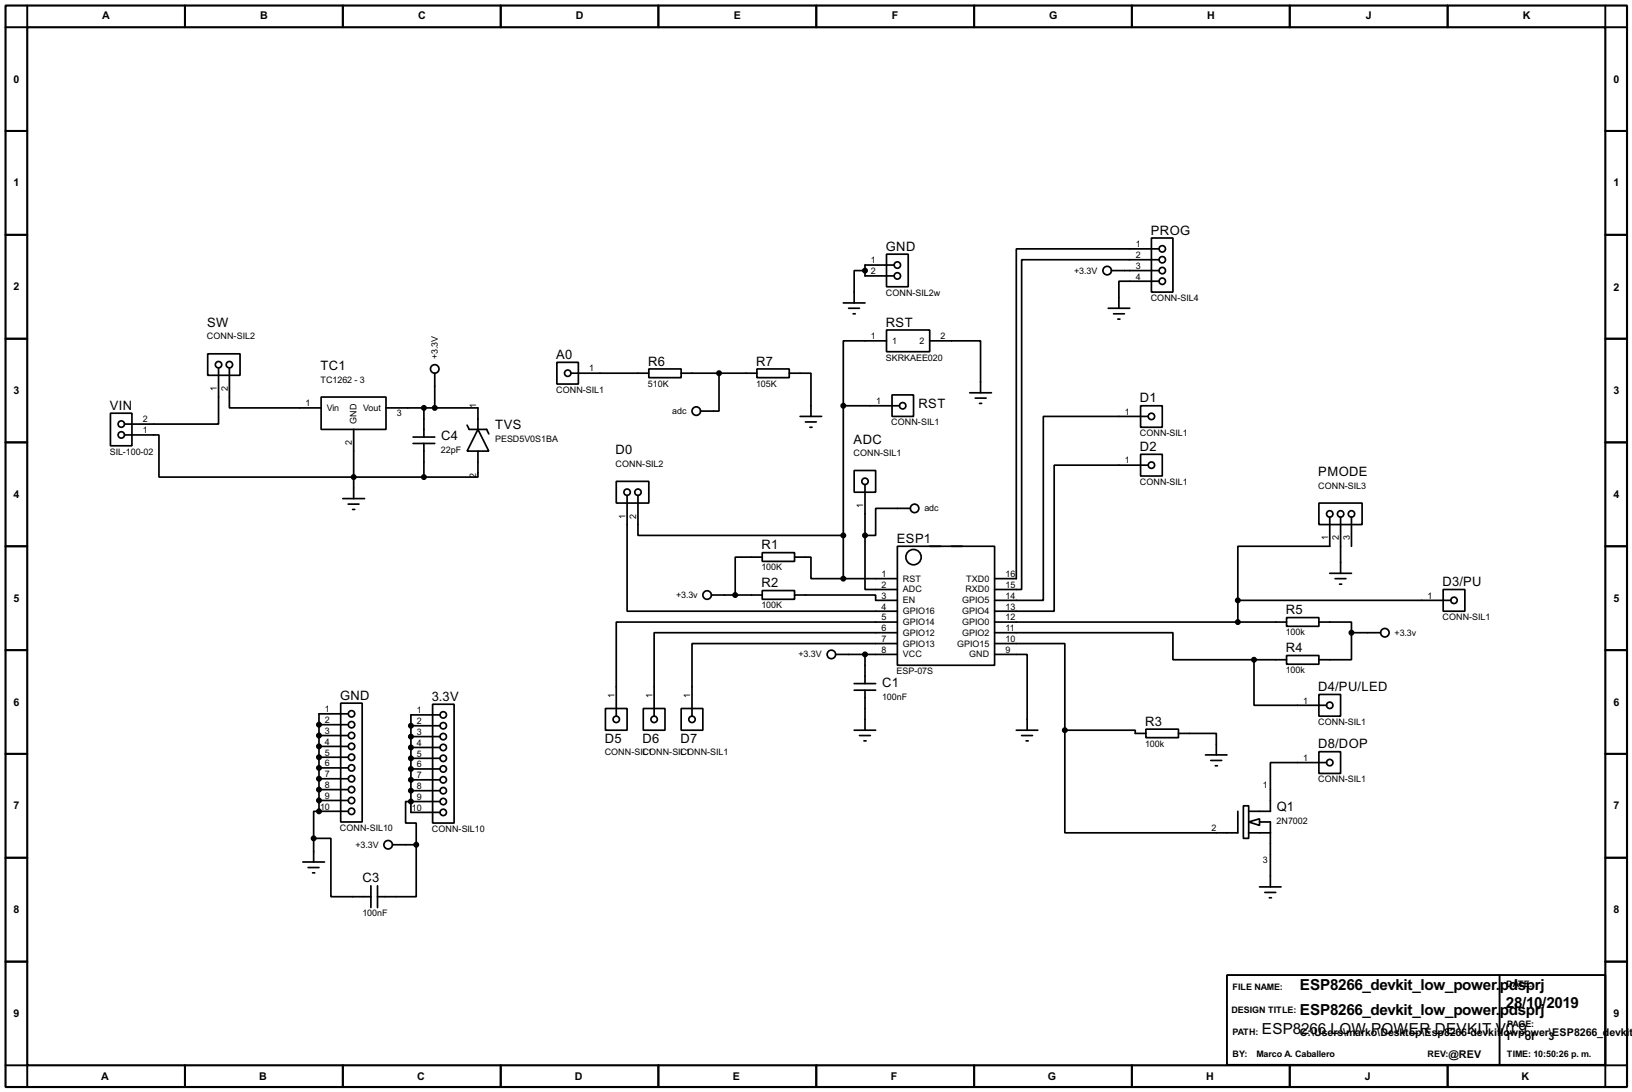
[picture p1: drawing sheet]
<svg xmlns="http://www.w3.org/2000/svg" width="383mm" height="256mm" viewBox="0 0 383 256" stroke-linecap="round" stroke-linejoin="round" font-family="sans-serif">
<path d="M1.3 1.3h381v254h-381zM6.4 6.4h370.8v243.8h-370.8z" fill="none" stroke="#000" stroke-width=".5"/>
<g fill="none" stroke="#000" stroke-width=".45">
<path d="M6.4 1.3v5.1h-5.1M43.5 1.3v5.1M80.6 1.3v5.1M117.7 1.3v5.1M154.7 1.3v5.1M191.8 1.3v5.1M228.9 1.3v5.1M266 1.3v5.1M303.1 1.3v5.1M340.2 1.3v5.1M377.2 1.3v5.1h5.1M1.3 30.8h5.1"/>
<path d="M377.2 30.8h5.1M1.3 55.2h5.1M377.2 55.2h5.1M1.3 79.6h5.1M377.2 79.6h5.1M1.3 103.9h5.1M377.2 103.9h5.1M1.3 128.3h5.1M377.2 128.3h5.1M1.3 152.7h5.1M377.2 152.7h5.1M1.3 177.1h5.1"/>
<path d="M377.2 177.1h5.1M1.3 201.5h5.1M377.2 201.5h5.1M1.3 225.9h5.1M288.3 229h88.9v21.1h-88.9zM352.4 229v21.1M377.2 225.9h5.1M1.3 250.2h5.1v5.1M43.5 250.2v5.1M80.6 250.2v5.1M117.7 250.2v5.1M154.7 250.2v5.1"/>
<path d="M191.8 250.2v5.1M228.9 250.2v5.1M266 250.2v5.1M303.1 250.2v5.1M340.2 250.2v5.1M382.3 250.2h-5.1v5.1"/>
</g>
<g fill="none" stroke="#000" stroke-width=".4">
<path d="M208.3 59.7h5.1v7.7h-5.1zM270.6 55.9h5v12.7h-5zM272.3 58.5h-33.5v77.4h-5.1M198.2 71.2h5.1M199.4 72.4h2.6M200.5 73.7h.5M203.3 63.6h-2.6v7.6M208.3 77.5h10.2v5.1h-10.2zM210.1 62.3h-6.8v2.5h6.8M260.4 72.4h5.1M261.2 63.6h11.1M261.7 73.7h2.5"/>
<path d="M262.7 75h.5M272.3 61h-32.2v77.5h-6.4M272.3 66.1h-9.4v6.3M26 97.1h5v7.6h-5zM48.8 83.1h7.6v5.1h-7.6zM51.4 86.4v13.2h-22.1M53.9 86.4v9.4h21.6M75.5 93.3h15.2v7.6h-15.2zM90.7 95.8h21.6v5.1M99.6 95.8v6.9M102.2 87.7v8.1M109.8 99.9l.5 1h4.1l.5 1"/>
<path d="M130.9 85.1h5v5.1h-5zM134.2 87.7h18.3M152.5 86.7h7.6v2h-7.6zM160.1 87.7h17.8M169 87.7v8.9h-4.4M177.9 86.7h7.6v2h-7.6zM185.5 87.7h5.1v10.1M188 97.8h5.1M189.3 99.1h2.5M198.2 95.3v40.6M198.2 95.3h13.2M208.3 80.1h-10.1v15.2"/>
<path d="M209.6 92.8h5.1v5h-5.1zM218.5 80.1h11.9v12.2M227.9 92.3h5.1M229.2 93.5h2.5M230.2 94.8h.5M268 95.3h5.1v5.1h-5.1zM269.8 97.8h-24.6v43.2h-11.5M29.3 102.2h8.1v9.9h62.2M80.6 117.1h5.1M81.8 118.4h2.6M82.9 119.7h.5M83.1 100.9v16.2"/>
<path d="M97.1 104.2h5.1M97.1 102.7h5.1M99.6 104.2v7.9M112.3 100.9l2.6 5.1h-5.1zM112.3 106v6.1h-12.7M144.8 113.1h7.7v5.1h-7.7zM147.4 116.4v27.2h63.5M149.9 116.4v9.4h48.3M190.3 100.4h.5M200.7 110.5h5.1v5.1h-5.1zM203.3 113.8v12M213.9 119.4h-8.1v6.4h-2.5"/>
<path d="M268 106.7h5.1v5.1h-5.1zM269.8 109.3h-22.1v34.3h-14M309.9 118.2h10.2v5h-10.2zM167.2 139.8h11.9M179.1 129.8h7.6v2.1h-7.6zM179.1 138.7h7.6v2.1h-7.6zM179.1 130.9h-6.3v8.9M186.7 139.8h19.1v1.2h5.1M186.7 130.9h3.9v5h7.6M198.2 135.9h12.7M203.3 125.8v12.7h7.6M210.9 128.3h22.8v28h-22.8z"/>
<path d="M218.5 128.3h2.5M223.6 128.3h2.5M312.5 121.5v6.8h-21.6v12.7M312.5 134.7h5.1M313.7 135.9h2.6M314.8 137.2h.5M315 121.5v13.2M317.6 121.5v6.8M339.1 138.5h5.1v5.1h-5.1zM196.4 153.7h14.5M203.3 153.7v6.9M210.9 146.1h-66.1v22.1"/>
<path d="M210.9 148.6h-57.2v19.6M210.9 151.2h-48.3v17M233.7 153.7h7.7v17.8M233.7 151.2h16.5v20.3M233.7 148.6h41.9v6.4h19.1M233.7 146.1h68.6M290.9 141h50M290.9 141v5.1M294.7 155v10.7h17M294.7 155h7.6M302.3 154h7.6v2h-7.6zM302.3 145.1h7.6v2h-7.6z"/>
<path d="M309.9 146.1h7.7v2.5M317.6 148.6v6.4h-7.7M317.6 148.6h6.8M75 172.8h6.8M75 170.2h6.8M75 175.3h6.8M75 177.9h6.8M80.1 165.2h5v27.9h-5zM81.8 167.7h-6.8v22.9M96.6 170.5h6.8M96.6 173h6.8M96.6 175.6h6.8"/>
<path d="M96.6 178.1h6.8M101.7 165.4h5v27.9h-5zM103.4 167.9h-6.8v22.9h6.8M142.3 166.4h5.1v5.1h-5.1zM151.2 166.4h5.1v5.1h-5.1zM160.1 166.4h5.1v5.1h-5.1zM200.7 171.5h5.1M200.7 162.1h5.1M200.7 160.6h5.1M202 172.8h2.5M203 174h.5M203.3 162.1v9.4"/>
<path d="M238.8 171.5h5.1M240.1 172.8h2.5M241.1 174h.5M250.2 171.5v24.1h40.7v-5M250.2 171.5h16.6v.8h2.5M269.3 171.3h7.6v2h-7.6zM276.9 172.3h8.9v5M283.3 177.3h5M284.5 178.6h2.6M285.6 179.9h.5M309.9 176.6h5.1v5.1h-5.1zM309.9 163.1h5.1v5.1h-5.1z"/>
<path d="M311.7 179.1h-13.2v11.5h-5.1M73.7 196.9h4.1v13.7h9.4M73.7 196.9v5.6M75 190.6h-1.3v6.3M75 190.6h6.8M75 180.4h6.8M75 182.9h6.8M75 185.5h6.8M75 188h6.8M92.3 198.4h5.5M96.6 180.6h6.8M96.6 183.2h6.8"/>
<path d="M96.6 185.7h6.8M97.8 198.4v12.2h-9.1M103.4 188.3h-8.1v5h2.5v5.1M292.2 189.3h1.2v7.6h-1.2zM293.4 193.1l2.6-.8v1.6zM293.4 195.6h5.1M296 193.1h2.5v15.2M71.2 202.5h5.1M72.4 203.8h2.6M73.5 205h.5M87.2 208.1v5.1M88.7 208.1v5.1"/>
<path d="M296 208.3h5M297.2 209.6h2.6M298.3 210.9h.5"/>
<circle cx="273.1" cy="58.5" r=".75"/>
<circle cx="210.8" cy="62.3" r=".75"/>
<circle cx="210.8" cy="64.8" r=".75"/>
<circle cx="260.1" cy="63.6" r="1"/>
<circle cx="273.1" cy="63.6" r=".75"/>
<circle cx="273.1" cy="61" r=".75"/>
<circle cx="273.1" cy="66.1" r=".75"/>
<circle cx="28.5" cy="99.6" r=".75"/>
<circle cx="51.3" cy="85.7" r=".75"/>
<circle cx="53.9" cy="85.7" r=".75"/>
<circle cx="102.1" cy="86.7" r="1"/>
<circle cx="133.4" cy="87.7" r=".75"/>
<circle cx="163.6" cy="96.6" r="1"/>
<circle cx="212.1" cy="95.3" r=".75"/>
<circle cx="270.5" cy="97.8" r=".75"/>
<circle cx="28.5" cy="102.2" r=".75"/>
<circle cx="147.3" cy="115.6" r=".75"/>
<circle cx="149.9" cy="115.6" r=".75"/>
<circle cx="203.2" cy="113.1" r=".75"/>
<circle cx="214.9" cy="119.4" r="1"/>
<circle cx="270.5" cy="109.3" r=".75"/>
<circle cx="166.1" cy="139.8" r="1"/>
<circle cx="214.6" cy="130.9" r="1.8"/>
<circle cx="312.4" cy="120.7" r=".75"/>
<circle cx="315" cy="120.7" r=".75"/>
<circle cx="317.5" cy="120.7" r=".75"/>
<circle cx="195.3" cy="153.7" r="1"/>
<circle cx="325.4" cy="148.6" r="1"/>
<circle cx="341.6" cy="141" r=".75"/>
<circle cx="82.6" cy="167.7" r=".75"/>
<circle cx="82.6" cy="177.9" r=".75"/>
<circle cx="82.6" cy="175.3" r=".75"/>
<circle cx="82.6" cy="170.2" r=".75"/>
<circle cx="82.6" cy="172.8" r=".75"/>
<circle cx="104.1" cy="170.5" r=".75"/>
<circle cx="104.1" cy="178.1" r=".75"/>
<circle cx="104.1" cy="175.6" r=".75"/>
<circle cx="104.1" cy="173" r=".75"/>
<circle cx="104.1" cy="167.9" r=".75"/>
<circle cx="144.8" cy="169" r=".75"/>
<circle cx="153.7" cy="169" r=".75"/>
<circle cx="162.6" cy="169" r=".75"/>
<circle cx="312.4" cy="165.7" r=".75"/>
<circle cx="312.4" cy="179.1" r=".75"/>
<circle cx="82.6" cy="190.6" r=".75"/>
<circle cx="82.6" cy="185.5" r=".75"/>
<circle cx="82.6" cy="188" r=".75"/>
<circle cx="82.6" cy="180.4" r=".75"/>
<circle cx="82.6" cy="182.9" r=".75"/>
<circle cx="91.2" cy="198.4" r="1"/>
<circle cx="104.1" cy="183.2" r=".75"/>
<circle cx="104.1" cy="188.3" r=".75"/>
<circle cx="104.1" cy="185.7" r=".75"/>
<circle cx="104.1" cy="190.8" r=".75"/>
<circle cx="104.1" cy="180.6" r=".75"/>
</g>
<g fill="#000">
<circle cx="75" cy="170.2" r=".2"/>
<circle cx="75" cy="175.3" r=".2"/>
<circle cx="75" cy="172.8" r=".2"/>
<circle cx="75" cy="177.9" r=".2"/>
<circle cx="96.6" cy="170.5" r=".2"/>
<circle cx="96.6" cy="173" r=".2"/>
<circle cx="96.6" cy="178.1" r=".2"/>
<circle cx="96.6" cy="175.6" r=".2"/>
<circle cx="75" cy="185.5" r=".2"/>
<circle cx="75" cy="190.6" r=".2"/>
<circle cx="75" cy="182.9" r=".2"/>
<circle cx="75" cy="188" r=".2"/>
<circle cx="75" cy="180.4" r=".2"/>
<circle cx="96.6" cy="183.2" r=".2"/>
<circle cx="96.6" cy="185.7" r=".2"/>
<circle cx="96.6" cy="188.3" r=".2"/>
<circle cx="96.6" cy="180.6" r=".2"/>
</g>
<g fill="#000" stroke="#000" stroke-width=".4">
<circle cx="203.2" cy="63.6" r=".5"/>
<circle cx="99.6" cy="95.8" r=".5"/>
<circle cx="102.1" cy="95.8" r=".5"/>
<circle cx="168.9" cy="87.7" r=".5"/>
<circle cx="198.1" cy="95.3" r=".5"/>
<circle cx="83.1" cy="112.1" r=".5"/>
<circle cx="99.6" cy="112.1" r=".5"/>
<circle cx="172.7" cy="139.8" r=".5"/>
<circle cx="198.1" cy="135.9" r=".5"/>
<circle cx="198.1" cy="125.8" r=".5"/>
<circle cx="203.2" cy="125.8" r=".5"/>
<circle cx="203.2" cy="153.7" r=".5"/>
<circle cx="290.8" cy="141" r=".5"/>
<circle cx="290.8" cy="146.1" r=".5"/>
<circle cx="294.6" cy="155" r=".5"/>
<circle cx="317.5" cy="148.6" r=".5"/>
<circle cx="74.9" cy="172.8" r=".5"/>
<circle cx="74.9" cy="170.2" r=".5"/>
<circle cx="74.9" cy="175.3" r=".5"/>
<circle cx="74.9" cy="177.9" r=".5"/>
<circle cx="96.5" cy="173" r=".5"/>
<circle cx="96.5" cy="170.5" r=".5"/>
<circle cx="96.5" cy="178.1" r=".5"/>
<circle cx="96.5" cy="175.6" r=".5"/>
<circle cx="250.2" cy="171.5" r=".5"/>
<circle cx="73.7" cy="196.9" r=".5"/>
<circle cx="74.9" cy="180.4" r=".5"/>
<circle cx="74.9" cy="190.6" r=".5"/>
<circle cx="74.9" cy="185.5" r=".5"/>
<circle cx="74.9" cy="188" r=".5"/>
<circle cx="74.9" cy="182.9" r=".5"/>
<circle cx="96.5" cy="185.7" r=".5"/>
<circle cx="96.5" cy="180.6" r=".5"/>
<circle cx="96.5" cy="188.3" r=".5"/>
<circle cx="96.5" cy="183.2" r=".5"/>
<circle cx="97.8" cy="198.4" r=".5"/>
</g>
<g font-size="4">
<text x="305.4" y="232.6">ESP8266_devkit_low_power.</text>
<text x="352.5" y="232.6">pdsprj</text>
<text x="305.4" y="238.4">ESP8266_devkit_low_power.</text>
<text x="352.5" y="238.4">pdsprj</text>
<text x="353.9" y="236.7">28/10/2019</text>
<text x="296.5" y="242.8">ESP8266 LOW POWER DEVKIT V0.9</text>
</g>
<g font-size="3.4">
<text x="208.2" y="58.9">GND</text>
<text x="270.4" y="55.1">PROG</text>
<text x="48.7" y="76.8">SW</text>
<text x="208.2" y="76.7">RST</text>
<text x="75.3" y="86.9">TC1</text>
<text x="130.7" y="84.3">A0</text>
<text x="152.3" y="85.9">R6</text>
<text x="177.7" y="85.9">R7</text>
<text x="215.8" y="95.8">RST</text>
<text x="267.9" y="94.5">D1</text>
<text x="25.8" y="96.3">VIN</text>
<text x="116.4" y="100.9">TVS</text>
<text x="103.7" y="103.4">C4</text>
<text x="144.7" y="106.7">D0</text>
<text x="200.6" y="104.2">ADC</text>
<text x="267.9" y="105.9">D2</text>
<text x="309.8" y="111.8">PMODE</text>
<text x="179" y="129">R1</text>
<text x="210.7" y="127.5">ESP1</text>
<text x="179" y="137.9">R2</text>
<text x="339" y="137.7">D3/PU</text>
<text x="302.2" y="144.3">R5</text>
<text x="302.2" y="153.2">R4</text>
<text x="207.3" y="161.4">C1</text>
<text x="79.9" y="164.4">GND</text>
<text x="101.5" y="164.6">3.3V</text>
<text x="309.8" y="162.3">D4/PU/LED</text>
<text x="269.1" y="170.4">R3</text>
<text x="142.1" y="174.5">D5</text>
<text x="151" y="174.5">D6</text>
<text x="159.9" y="174.5">D7</text>
<text x="309.8" y="175.8">D8/DOP</text>
<text x="300" y="190.6">Q1</text>
<text x="85.2" y="207.3">C3</text>
</g>
<g font-size="2.8">
<text x="24" y="4.5">A</text>
<text x="61.1" y="4.5">B</text>
<text x="98.2" y="4.5">C</text>
<text x="135.3" y="4.5">D</text>
<text x="172.4" y="4.5">E</text>
<text x="209.6" y="4.5">F</text>
<text x="246.5" y="4.5">G</text>
<text x="283.6" y="4.5">H</text>
<text x="320.9" y="4.5">J</text>
<text x="357.8" y="4.5">K</text>
<text x="3.2" y="19.4">0</text>
<text x="379.1" y="19.4">0</text>
<text x="3.2" y="43.8">1</text>
<text x="379.1" y="43.8">1</text>
<text x="3.2" y="68.2">2</text>
<text x="379.1" y="68.4">2</text>
<text x="3.2" y="92.6">3</text>
<text x="379.1" y="92.6">3</text>
<text x="3.2" y="117">4</text>
<text x="379.1" y="117">4</text>
<text x="3.2" y="141.4">5</text>
<text x="379.1" y="141.4">5</text>
<text x="3.2" y="165.8">6</text>
<text x="379.1" y="165.8">6</text>
<text x="3.2" y="190.1">7</text>
<text x="379.1" y="190.1">7</text>
<text x="3.2" y="214.5">8</text>
<text x="379.1" y="214.5">8</text>
<text x="3.2" y="238.9">9</text>
<text x="379.1" y="238.9">9</text>
<text x="305.4" y="243.3">C:\Users\marko\Desktop\Esp8266-devkit</text>
<text x="352.6" y="243.3">lowpower\ESP8266_devki</text>
<text x="353.7" y="244.4">1</text>
<text x="358.3" y="244.4">of</text>
<text x="363.9" y="244.4">3</text>
<text x="382.9" y="243.3">t</text>
<text x="383.7" y="243.3">_</text>
<text x="340.4" y="248.4">@REV</text>
<text x="23.8" y="253.6">A</text>
<text x="60.9" y="253.6">B</text>
<text x="98" y="253.6">C</text>
<text x="135" y="253.6">D</text>
<text x="172.2" y="253.6">E</text>
<text x="209.3" y="253.6">F</text>
<text x="246.2" y="253.6">G</text>
<text x="283.4" y="253.6">H</text>
<text x="320.7" y="253.6">J</text>
<text x="357.5" y="253.6">K</text>
</g>
<g font-size="2.4">
<text x="266.9" y="58.1">1</text>
<text x="204.6" y="61.9">1</text>
<text x="204.6" y="64.4">2</text>
<text x="252.4" y="64.2">+3.3V</text>
<text x="266.9" y="60.6">2</text>
<text x="266.9" y="63.1">3</text>
<text x="266.9" y="65.6">4</text>
<text x="208.1" y="69.5">CONN-SIL2w</text>
<text x="270.4" y="70.7">CONN-SIL4</text>
<text x="48.6" y="79.7">CONN-SIL2</text>
<text x="204.6" y="79.7">1</text>
<text x="209.6" y="80.8">1</text>
<text x="216.1" y="80.8">2</text>
<text x="221" y="79.7">2</text>
<text x="75.3" y="89.9">TC1262 - 3</text>
<text x="102.9" y="84.3" transform="rotate(-90 102.9 84.3)">+3.3V</text>
<text x="138.5" y="87.3">1</text>
<text x="208.1" y="84.7">SKRKAEE020</text>
<text x="51" y="91.9" transform="rotate(-90 51 91.9)">1</text>
<text x="53.5" y="91.9" transform="rotate(-90 53.5 91.9)">2</text>
<text x="71.8" y="95.4">1</text>
<text x="111.9" y="95.8" transform="rotate(-90 111.9 95.8)">1</text>
<text x="130.7" y="92.3">CONN-SIL1</text>
<text x="152.3" y="90.8">510K</text>
<text x="177.7" y="90.8">105K</text>
<text x="205.9" y="94.9">1</text>
<text x="33.6" y="101.8">1</text>
<text x="33.6" y="99.2">2</text>
<text x="76.8" y="96.5">Vin</text>
<text x="83.8" y="99.6" transform="rotate(-90 83.8 99.6)">GND</text>
<text x="85.3" y="96.5">Vout</text>
<text x="93.3" y="97.7">3</text>
<text x="158" y="97.3">adc</text>
<text x="209.4" y="99.9">CONN-SIL1</text>
<text x="264.3" y="97.4">1</text>
<text x="25.8" y="106.8">SIL-100-02</text>
<text x="82.7" y="104.6" transform="rotate(-90 82.7 104.6)">2</text>
<text x="103.6" y="106.4">22pF</text>
<text x="116.3" y="103.9">PESD5V0S1BA</text>
<text x="200.5" y="107.2">CONN-SIL1</text>
<text x="267.8" y="102.5">CONN-SIL1</text>
<text x="111.9" y="112.2" transform="rotate(-90 111.9 112.2)">2</text>
<text x="144.6" y="109.7">CONN-SIL2</text>
<text x="264.3" y="108.9">1</text>
<text x="267.8" y="113.9">CONN-SIL1</text>
<text x="202.9" y="119.3" transform="rotate(-90 202.9 119.3)">1</text>
<text x="309.7" y="114.8">CONN-SIL3</text>
<text x="147" y="121.9" transform="rotate(-90 147 121.9)">1</text>
<text x="149.5" y="121.9" transform="rotate(-90 149.5 121.9)">2</text>
<text x="217.2" y="120.1">adc</text>
<text x="312.1" y="126.9" transform="rotate(-90 312.1 126.9)">1</text>
<text x="314.6" y="126.9" transform="rotate(-90 314.6 126.9)">2</text>
<text x="317.2" y="126.9" transform="rotate(-90 317.2 126.9)">3</text>
<text x="178.9" y="134">100K</text>
<text x="207.2" y="135.5">1</text>
<text x="212.1" y="136.6">RST</text>
<text x="227" y="136.6">TXD0</text>
<text x="236.3" y="135.5">16</text>
<text x="158.9" y="140.5">+3.3v</text>
<text x="178.9" y="142.9">100K</text>
<text x="207.2" y="138.1">2</text>
<text x="207.2" y="140.6">3</text>
<text x="207.2" y="143.2">4</text>
<text x="212.1" y="139.2">ADC</text>
<text x="212.1" y="141.7">EN</text>
<text x="226.1" y="141.7">GPIO5</text>
<text x="226.8" y="139.2">RXD0</text>
<text x="236.3" y="138.1">15</text>
<text x="236.3" y="140.6">14</text>
<text x="236.3" y="143.2">13</text>
<text x="335.5" y="140.6">1</text>
<text x="207.2" y="145.7">5</text>
<text x="207.2" y="148.2">6</text>
<text x="212.1" y="144.3">GPIO16</text>
<text x="212.1" y="146.8">GPIO14</text>
<text x="212.1" y="149.3">GPIO12</text>
<text x="226.1" y="144.3">GPIO4</text>
<text x="226.1" y="146.8">GPIO0</text>
<text x="226.1" y="149.3">GPIO2</text>
<text x="236.3" y="145.7">12</text>
<text x="236.3" y="148.2">11</text>
<text x="302.1" y="149.2">100k</text>
<text x="327.7" y="149.3">+3.3v</text>
<text x="338.9" y="145.7">CONN-SIL1</text>
<text x="187.6" y="154.4">+3.3V</text>
<text x="207.2" y="150.8">7</text>
<text x="207.2" y="153.3">8</text>
<text x="212.1" y="151.9">GPIO13</text>
<text x="212.1" y="154.4">VCC</text>
<text x="224.9" y="151.9">GPIO15</text>
<text x="227.7" y="154.4">GND</text>
<text x="236.3" y="150.8">10</text>
<text x="236.3" y="153.3">9</text>
<text x="210.7" y="158.4">ESP-07S</text>
<text x="302.1" y="158.1">100k</text>
<text x="76.4" y="167.3">1</text>
<text x="98" y="167.5">1</text>
<text x="144.4" y="163.9" transform="rotate(-90 144.4 163.9)">1</text>
<text x="153.3" y="163.9" transform="rotate(-90 153.3 163.9)">1</text>
<text x="162.2" y="163.9" transform="rotate(-90 162.2 163.9)">1</text>
<text x="207.3" y="164.3">100nF</text>
<text x="306.2" y="165.3">1</text>
<text x="76.4" y="169.8">2</text>
<text x="76.4" y="172.4">3</text>
<text x="98" y="170.1">2</text>
<text x="98" y="172.6">3</text>
<text x="309.7" y="170.3">CONN-SIL1</text>
<text x="76.4" y="174.9">4</text>
<text x="76.4" y="177.5">5</text>
<text x="76.4" y="180">6</text>
<text x="98" y="175.2">4</text>
<text x="98" y="177.7">5</text>
<text x="142.1" y="177.4">CONN-SICONN-SICONN-SIL1</text>
<text x="151" y="177.4">L1</text>
<text x="159.9" y="177.4">L1</text>
<text x="269.1" y="175.4">100k</text>
<text x="306.2" y="178.7">1</text>
<text x="76.4" y="182.5">7</text>
<text x="76.4" y="185.1">8</text>
<text x="98" y="180.2">6</text>
<text x="98" y="182.7">7</text>
<text x="98" y="185.3">8</text>
<text x="296.7" y="185.1">1</text>
<text x="309.7" y="183.8">CONN-SIL1</text>
<text x="75.2" y="190.1">10</text>
<text x="76.4" y="187.6">9</text>
<text x="96.8" y="190.4">10</text>
<text x="98" y="187.9">9</text>
<text x="79.9" y="195.2">CONN-SIL10</text>
<text x="101.5" y="195.4">CONN-SIL10</text>
<text x="284.7" y="195.2">2</text>
<text x="300" y="193.5">2N7002</text>
<text x="83.5" y="199.1">+3.3V</text>
<text x="296.7" y="202.6">3</text>
<text x="85.2" y="215.3">100nF</text>
<text x="289.6" y="232.4">FILE NAME:</text>
<text x="353.9" y="231.9">DATE:</text>
<text x="289.3" y="237.9">DESIGN TITLE:</text>
<text x="289.6" y="243.2">PATH:</text>
<text x="354.1" y="241.3">PAGE:</text>
<text x="289.6" y="248.2">BY:</text>
<text x="295.2" y="248.2">Marco A. Caballero</text>
<text x="335.4" y="248.3">REV:</text>
<text x="354.1" y="248.3">TIME: 10:50:26 p. m.</text>
</g>
</svg>
